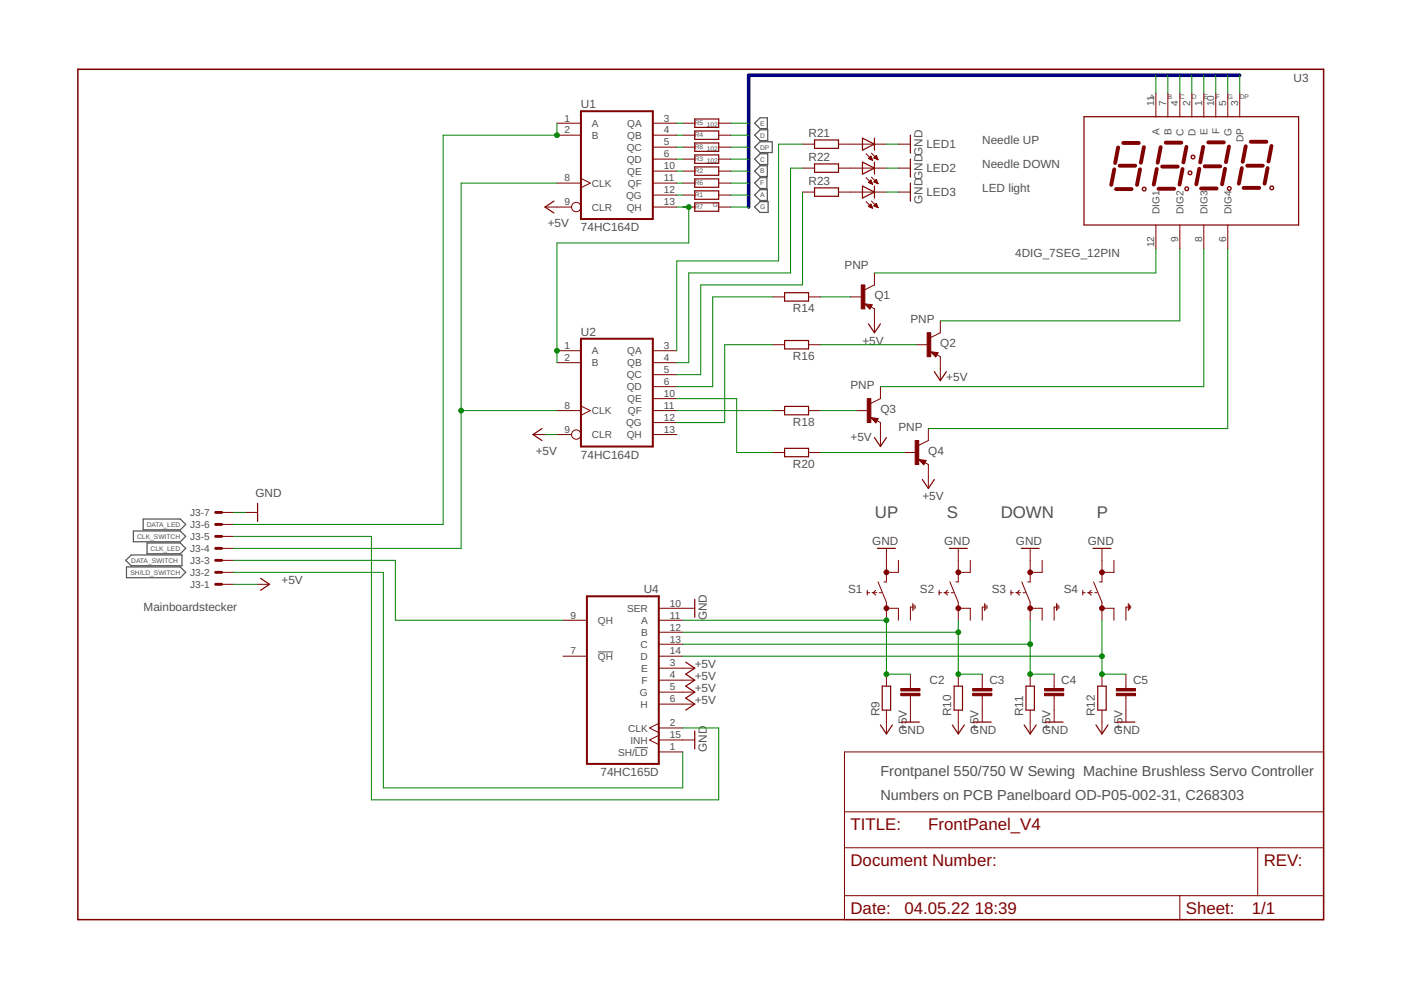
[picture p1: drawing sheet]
<svg xmlns="http://www.w3.org/2000/svg" width="297mm" height="210mm" viewBox="0 0 297 210" stroke-linecap="round" stroke-linejoin="round" font-family="sans-serif">
<path d="M126.8 138.2h3.2M134.6 158.5h2.8" fill="none" stroke="#505050" stroke-width=".21"/>
<g fill="none" stroke="#505050" stroke-width=".25">
<path d="M160 26.1l1.1-1.1h1.6v2.3h-1.6zM160 36.3l1.1-1.2h1.6v2.3h-1.6zM160 28.7l1.1-1.2h1.7v2.3h-1.7zM160 33.7l1.1-1.1h1.7v2.3h-1.7zM160 31.2l1.1-1.1h2.6v2.2h-2.6zM160 38.8l1.1-1.1h1.5v2.3h-1.5zM160 43.9l1.1-1.1h1.8v2.2h-1.8zM160 41.4l1.1-1.2h1.6v2.3h-1.6zM26.7 118.8l1.1-1.1h10.8v2.3h-10.8zM28.3 112.6h9.9l1.2 1.1-1.2 1.2h-9.9zM30.4 110h7.8l1.2 1.2-1.2 1.1h-7.8zM31.2 115.1h7l1.2 1.2-1.2 1.1h-7z"/>
<path d="M26.8 120.2h11.4l1.2 1.1-1.2 1.2h-11.4z"/>
</g>
<g fill="none" stroke="#800000" stroke-width=".25">
<path d="M147.3 25.2h5.1v1.8h-5.1zM147.3 27.8h5.1v1.7h-5.1zM147.3 30.3h5.1v1.8h-5.1zM147.3 32.9h5.1v1.7h-5.1zM147.3 35.4h5.1v1.8h-5.1zM147.3 37.9h5.1v1.8h-5.1zM172.7 29.7h5.1v1.8h-5.1zM172.7 34.8h5.1v1.7h-5.1zM172.7 39.8h5.1v1.8h-5.1zM182.9 29.3l2.5 1.3-2.5 1.2zM182.9 34.4l2.5 1.2-2.5 1.3zM182.9 39.5l2.5 1.2-2.5 1.3z"/>
<path d="M185.4 29.3v2.5M185.4 34.4v2.5M185.4 39.5v2.5M193 28.7v3.8M193 33.7v3.8M193 38.8v3.8M229.8 24.7h45.5v23h-45.5zM117.5 42.6l-2 1.3 2 1.3M147.3 40.5h5.1v1.7h-5.1zM147.3 43h5.1v1.8h-5.1zM166.3 62.1h5.1v1.7h-5.1zM166.3 72.2h5.1v1.8h-5.1z"/>
<path d="M184.1 68.7l1.3 1.8 1.3-1.8M184.8 64.7l-.4 .7-.8-.8 1 .1-.2 .4-.4-.2h.4M198.1 78.8l1.3 1.9 1.2-1.9M198.7 74.9l-.3 .6-.8-.8 1 .2-.2 .3-.4-.2h.4M114.9 90.9l-1.9 1.2 1.9 1.3M166.3 86.2h5.1v1.7h-5.1zM166.3 95.1h5.1v1.7h-5.1zM185.4 92.8l1.3 1.9 1.2-1.9M186 88.8l-.3 .7-.8-.8 1 .1-.2 .4-.4-.2h.4M196.2 97.7l-.4 .7-.7-.8 1 .1-.3 .4-.4-.2h.4M54.6 106.7v3.9M186 116.3h3.8"/>
<path d="M195.6 101.7l1.2 1.9 1.3-1.9M201.3 116.3h3.8M216.5 116.3h3.8M231.7 116.3h3.8M55.2 122.6l1.9 1.3-1.9 1.3M147.3 127.1v3.8M145.4 140.4l1.9 1.3-1.9 1.2 1.9 1.3-1.9 1.3 1.9 1.2-1.9 1.3 1.9 1.3-1.9 1.3M147.3 155v3.8M186.7 153.7l1.2 1.9 1.3-1.9M187 145.5h1.8v5.1h-1.8zM191.1 153.1h3.8M201.9 153.7l1.3 1.9 1.2-1.9"/>
<path d="M202.3 145.5h1.8v5.1h-1.8zM206.4 153.1h3.8M217.1 153.7l1.3 1.9 1.3-1.9M217.5 145.5h1.8v5.1h-1.8zM221.6 153.1h3.8M232.4 153.7l1.2 1.9 1.3-1.9M232.7 145.5h1.8v5.1h-1.8zM236.8 153.1h3.8"/>
</g>
<g fill="none" stroke="#800000" stroke-width=".21">
<path d="M245.1 19.8v5M247.6 19.8v5M250.1 19.8v5M252.7 19.8v5M255.2 19.8v5M257.8 19.8v5M260.3 19.8v5M262.8 19.8v5M118.1 28.7h5.1M118.1 26.1h5.1M118.1 38.8h5.1M123.2 37.8l2 1-2 1"/>
<path d="M138.4 36.3h5.1M138.4 33.7h5.1M138.4 28.7h5.1M138.4 26.1h5.1M138.4 38.8h5.1M138.4 31.2h5.1M144.8 36.3h2.5M144.8 33.7h2.5M144.8 28.7h2.5M144.8 26.1h2.5M144.8 38.8h2.5M144.8 31.2h2.5"/>
<path d="M152.4 36.3h2.5M152.4 33.7h2.5M152.4 28.7h2.5M152.4 26.1h2.5M152.4 38.8h2.5M152.4 31.2h2.5M170.2 30.6h2.5M170.2 35.6h2.5M177.8 30.6h10.1M177.8 35.6h10.1M183.6 32.6l1.4 1.4M183.6 37.7l1.4 1.4"/>
<path d="M184.1 33.6l.9 .4M184.1 33.6h.7M184.1 38.7l.9 .4M184.1 38.7h.7M184.3 33.5h.5M184.3 38.5h.5M184.4 38.8h.5M184.4 33.7h.5M184.4 33.4h.3M184.4 38.4h.3M184.5 33.2h.2M184.5 38.3h.2"/>
<path d="M184.6 33.1h.1M184.6 33.1l-.5 .5M184.6 33.1l.4 .9M184.6 38.2l-.5 .5M184.6 38.2l.4 .9M184.6 38.9h.4M184.6 38.2h.1M184.7 33.8h.3M184.8 32.5l1.4 1.4M184.8 37.5l1.4 1.4M184.9 39h.1M185 34h.1"/>
<path d="M185.3 33.5h.7M185.3 33.5l.9 .4M185.3 33.5l.5-.5 .4 .9M185.3 38.5h.7M185.4 33.4h.5M185.4 38.4h.5M185.5 33.2h.4M185.5 38.7h.5M185.5 38.3h.4M185.5 33.6h.5M185.6 33.1h.2M185.7 38.2h.1"/>
<path d="M185.8 33h.1M185.8 38.1h.1M185.8 38.1l-.5 .5 .9 .3M185.8 38.1l.4 .8M185.8 38.8h.3M185.8 33.7h.3M186.1 38.9h.1M186.1 33.8h.1M190.5 30.6h2.5M190.5 35.6h2.5M115.5 43.9h5.7M138.4 41.4h5.1"/>
<path d="M138.4 43.9h5.1M144.8 41.4h2.5M144.8 43.9h2.5M152.4 41.4h2.5M152.4 43.9h2.5M170.2 40.7h2.5M177.8 40.7h10.1M183.6 42.8l1.4 1.4M184.1 43.8l.5-.5 .4 .9zM184.1 43.7h.7M184.3 43.6h.5M184.3 43.9h.6"/>
<path d="M184.4 43.5h.3M184.5 43.4h.2M184.6 44h.3M184.8 42.6l1.4 1.4M184.9 44.1h.1M185.3 43.6l.5-.5 .4 .9zM185.3 43.6h.7M185.4 57.9v2.5l-2 1M185.4 43.5h.5M185.5 43.7h.5M185.5 43.4h.4M185.7 43.2h.1"/>
<path d="M185.8 43.9h.3M186.1 44h.1M190.5 40.7h2.5M245.1 47.7v5.1M250.1 47.7v5.1M255.2 47.7v5.1M260.3 47.7v5.1M118.1 74.4h5.1M118.1 76.9h5.1M138.4 74.4h5.1M138.4 76.9h5.1M138.4 79.4h5.1"/>
<path d="M163.8 62.9h2.5M163.8 73.1h2.5M171.4 62.9h2.6M171.4 73.1h2.6M180.3 62.9h2.6M183.4 64.4l1.5 .2-.5 .9zM184.7 65.1l.7 .4v5M194.3 73.1h2.5M197.3 74.6l1.6 .2-.5 .9zM198.6 75.2l.8 .4v5.1M199.4 68v2.5l-2.1 1.1M113 92.1h2.5"/>
<path d="M118.1 87.1h5.1M118.1 92.1h3.1M123.2 86.1l2 1-2 1M138.4 87.1h5.1M138.4 82h5.1M138.4 92.1h5.1M138.4 84.5h5.1M138.4 89.6h5.1M163.8 87.1h2.5M163.8 95.9h2.5M171.4 87.1h2.6M171.4 95.9h2.6"/>
<path d="M181.6 87.1h2.5M184.6 88.5l1.6 .3-.5 .9zM185.9 89.2l.8 .4v5.1M186.7 82v2.5l-2.1 1M191.7 95.9h2.6M194.8 97.4l1.6 .2-.5 1zM196.1 98.1l.7 .4v5.1M196.8 90.9v2.5l-2 1M47 108.6h2.5M47 118.8h2.5M47 116.3h2.5M47 113.7h2.5"/>
<path d="M47 111.2h2.5M52.1 108.6h2.5M187.9 116.3v7.1h-.5M190.5 118.8v2.5h-2.6M203.2 116.3v7.1h-.5M205.7 118.8v2.5h-2.5M218.4 116.3v7.1h-.5M221 118.8v2.5h-2.6M233.6 116.3v7.1h-.5M236.2 118.8v2.5h-2.6M47 121.3h2.5M47 123.9h2.5"/>
<path d="M54.6 123.9h2.5M119.4 139.1h5M119.4 131.5h5M139.7 129h7.6M139.7 139.1h5.1M139.7 131.5h5.1M139.7 134h5.1M139.7 136.6h5.1M183.9 125.7h.5M183.9 125.2v1M184.9 125.7h1M185.7 125.2l-.6 .5 .6 .5"/>
<path d="M186.2 123.4l1.7 4.3v3.8M186.4 125.7h.5M187.9 129h2.6v2.5M193.5 128.7h-.5v2.8M193.5 128v1.5M193.8 128.2v1M194 128.5v.5M199.1 125.7h.5M199.1 125.2v1M200.1 125.7h1M200.9 125.2l-.5 .5 .5 .5M201.4 123.4l1.8 4.3v3.8"/>
<path d="M201.7 125.7h.5M203.2 129h2.5v2.5M208.8 128.7h-.5v2.8M208.8 128v1.5M209 128.2v1M209.3 128.5v.5M214.4 125.7h.5M214.4 125.2v1M215.4 125.7h1M216.1 125.2l-.5 .5 .5 .5M216.6 123.4l1.8 4.3v3.8M216.9 125.7h.5"/>
<path d="M218.4 129h2.6v2.5M224 128.7h-.5v2.8M224 128v1.5M224.3 128.2v1M224.5 128.5v.5M229.6 125.7h.5M229.6 125.2v1M230.6 125.7h1M231.4 125.2l-.6 .5 .6 .5M231.9 123.4l1.7 4.3v3.8M232.1 125.7h.5M233.6 129h2.6v2.5"/>
<path d="M239.2 128.7h-.5v2.8M239.2 128v1.5M239.5 128.2v1M239.7 128.5v.5M139.7 159.4h5.1M139.7 153.4l-2 .9 2 1M139.7 154.3h5.1M139.7 141.7h7.6M139.7 144.2h7.6M139.7 146.7h7.6M139.7 149.3h7.6M139.7 155.9l-2 1 2 1"/>
<path d="M139.7 156.9h7.6M179 159.4h101.6v35.6h-101.6zM187.9 142.9v2.6M187.9 150.6v5M193 142.9v3.1M193 147.5v5.6M203.2 142.9v2.6M203.2 150.6v5M208.3 142.9v3.1M208.3 147.5v5.6M218.4 142.9v2.6M218.4 150.6v5"/>
<path d="M223.5 142.9v3.1M223.5 147.5v5.6M233.6 142.9v2.6M233.6 150.6v5M238.7 142.9v3.1M238.7 147.5v5.6M179 179.7h101.6M179 172.1h101.6M266.7 179.7v10.2M179 189.9h101.6M250.1 189.9v5.1"/>
<circle cx="122.2" cy="43.9" r=".99"/>
<circle cx="122.2" cy="92.1" r=".99"/>
</g>
<g fill="#800000" stroke="#800000" stroke-width=".21">
<path d="M191 147h4.1v.5h-4.1z"/>
<path d="M191 146h4.1v.5h-4.1z"/>
<path d="M206.2 147h4.1v.5h-4.1z"/>
<path d="M206.2 146h4.1v.5h-4.1z"/>
<path d="M221.5 147h4v.5h-4z"/>
<path d="M221.5 146h4v.5h-4z"/>
<path d="M236.7 147h4v.5h-4z"/>
<path d="M236.7 146h4v.5h-4z"/>
<path d="M182.6 60.4h.8v5.1h-.8z"/>
<path d="M196.6 70.5h.7v5.1h-.7z"/>
<path d="M183.9 84.5h.7v5.1h-.7z"/>
<path d="M194 93.4h.8v5.1h-.8z"/>
</g>
<g fill="#800000" stroke="#800000" stroke-width=".21">
<circle cx="187.9" cy="129" r=".51"/>
<circle cx="187.9" cy="121.3" r=".51"/>
<circle cx="203.2" cy="129" r=".51"/>
<circle cx="203.2" cy="121.3" r=".51"/>
<circle cx="218.4" cy="129" r=".51"/>
<circle cx="218.4" cy="121.3" r=".51"/>
<circle cx="233.6" cy="129" r=".51"/>
<circle cx="233.6" cy="121.3" r=".51"/>
</g>
<path d="M123.2 23.6h15.2v22.8h-15.2zM123.2 71.8h15.2v22.9h-15.2zM124.4 126.4h15.3v35.6h-15.3z" fill="none" stroke="#800000" stroke-width=".42"/>
<path d="M16.5 14.7h264.1v180.3h-264.1z" fill="none" stroke="#800000" stroke-width=".32"/>
<g fill="none" stroke="#800000" stroke-width=".83">
<path d="M236.2 35.9l-.6 3.3M237.1 31.3l-.7 3.3M237.4 35.1h3.3M238.1 30.3h3.3M241.7 35.9l-.6 3.3M242.5 31.2l-.6 3.3M245.3 35.8l-.7 3.3M246.1 31.2l-.7 3.3M246.4 35.3h3.3M247.2 30.2h3.3M250.7 35.8l-.6 3.3M251.5 31.1l-.6 3.3"/>
<path d="M254.3 35.8l-.7 3.3M254.7 40h3.3M255.1 31.1l-.6 3.3M255.4 35.3h3.3M256.2 30.2h3.3M259.7 35.8l-.6 3.3M260.6 31.1l-.7 3.3M263.3 35.6l-.6 3.3M263.7 39.8h3.3M264.1 31l-.6 3.3M264.4 35.1h3.3M265.2 30.1h3.3"/>
<path d="M268.8 35.6l-.7 3.3M269.6 30.9l-.7 3.3M236.6 40.1h3.3M245.6 40h3.3"/>
<circle cx="252.3" cy="36.7" r=".13"/>
<circle cx="252.9" cy="33.3" r=".13"/>
<circle cx="260.6" cy="40" r=".13"/>
<circle cx="269.6" cy="39.8" r=".13"/>
<circle cx="242.6" cy="40.1" r=".13"/>
<circle cx="251.6" cy="40" r=".13"/>
</g>
<path d="M45.7 118.8h1.3M45.7 116.3h1.3M45.7 113.7h1.3M45.7 111.2h1.3M45.7 108.6h1.3M45.7 123.9h1.3M45.7 121.3h1.3" fill="none" stroke="#800000" stroke-width=".61"/>
<path d="M262.8 16h-104.1v27.9" fill="none" stroke="#000080" stroke-width=".76"/>
<g fill="none" stroke="#008000" stroke-width=".21">
<path d="M245.1 16v3.8M247.6 16v3.8M250.1 16v3.8M252.7 16v3.8M255.2 16v3.8M257.8 16v3.8M260.3 16v3.8M262.8 16v3.8M118.1 38.8h-20.3v77.5h-48.3M118.1 26.1v2.6h-24.1v82.5h-44.5M143.5 38.8h1.3M143.5 28.7h1.3"/>
<path d="M143.5 26.1h1.3M143.5 31.2h1.3M143.5 33.7h1.3M143.5 36.3h1.3M154.9 38.8h3.8M154.9 28.7h3.8M154.9 26.1h3.8M154.9 31.2h3.8M154.9 33.7h3.8M154.9 36.3h3.8M170.2 30.6h-5.1v24.7h-21.6v19.1M170.2 35.6h-2.6v22.3h-21.6v19h-2.5"/>
<path d="M187.9 30.6h2.6M187.9 35.6h2.6M143.5 43.9h2.5v7.6h-27.9v25.4M143.5 41.4h1.3M154.9 43.9h3.8M154.9 41.4h3.8M170.2 40.7v19.7h-21.6v19h-5.1M187.9 40.7h2.6M245.1 52.8v5.1h-59.7M250.1 52.8v15.2h-50.7M255.2 52.8v29.2h-68.5M260.3 52.8v38.1h-63.5"/>
<path d="M163.8 62.9h-12.7v19.1h-7.6M163.8 73.1h-10.2v16.5h-10.1M174 62.9h6.3M174 73.1h20.3M97.8 87.1h20.3M115.5 92.1h2.6M143.5 87.1h20.3M143.5 84.5h12.7v11.4h7.6M174 87.1h7.6M174 95.9h17.7M49.5 108.6h2.6M49.5 113.7h29.2v55.9h73.7v-15.3h-7.6"/>
<path d="M49.5 118.8h34.3v12.7h35.6M49.5 123.9h5.1M49.5 121.3h31.8v45.7h63.5v-7.6M144.8 131.5h43.1v11.4h5.1M144.8 134h58.4M144.8 136.6h73.6M144.8 139.1h88.8M203.2 131.5v11.4h5.1M218.4 131.5v11.4h5.1M233.6 131.5v11.4h5.1"/>
</g>
<g fill="#008000" stroke="#008000" stroke-width=".21">
<circle cx="97.8" cy="87.1" r=".51"/>
<circle cx="118.1" cy="28.7" r=".51"/>
<circle cx="118.1" cy="74.4" r=".51"/>
<circle cx="146" cy="43.9" r=".51"/>
<circle cx="187.9" cy="131.5" r=".51"/>
<circle cx="187.9" cy="142.9" r=".51"/>
<circle cx="203.2" cy="142.9" r=".51"/>
<circle cx="203.2" cy="134" r=".51"/>
<circle cx="218.4" cy="142.9" r=".51"/>
<circle cx="218.4" cy="136.6" r=".51"/>
<circle cx="233.6" cy="142.9" r=".51"/>
<circle cx="233.6" cy="139.1" r=".51"/>
</g>
<g font-size="3.6" fill="#505050">
<text x="185.5" y="109.9">UP</text>
<text x="200.8" y="109.9">S</text>
<text x="212.2" y="109.9">DOWN</text>
<text x="232.5" y="109.9">P</text>
</g>
<g font-size="3.6" fill="#800000">
<text x="180.3" y="175.9">TITLE:</text>
<text x="196.8" y="175.9">FrontPanel_V4</text>
<text x="180.3" y="183.6">Document Number:</text>
<text x="267.9" y="183.6">REV:</text>
<text x="180.3" y="193.7">Date:</text>
<text x="191.7" y="193.7">04.05.22</text>
<text x="206.7" y="193.7">18:39</text>
<text x="251.4" y="193.7">Sheet:</text>
<text x="265.4" y="193.7">1/1</text>
</g>
<g font-size="3.1" fill="#505050">
<text x="186.7" y="164.5">Frontpanel 550/750 W Sewing Machine Brushless Servo Controller</text>
<text x="186.7" y="169.6">Numbers on PCB Panelboard OD-P05-002-31, C268303</text>
</g>
<g font-size="2.5" fill="#505050">
<text x="274.3" y="17.5">U3</text>
<text x="123.2" y="22.9">U1</text>
<text x="171.4" y="29.1">R21</text>
<text x="171.4" y="34.1">R22</text>
<text x="196.4" y="31.3">LED1</text>
<text x="208.3" y="30.6">Needle UP</text>
<text x="208.3" y="35.6">Needle DOWN</text>
<text x="171.4" y="39.2">R23</text>
<text x="196.4" y="36.4">LED2</text>
<text x="196.4" y="41.5">LED3</text>
<text x="208.3" y="40.7">LED light</text>
<text x="195.6" y="43.3" transform="rotate(-90 195.6 43.3)">GNDGNDGND</text>
<text x="116.1" y="48.2">+5V</text>
<text x="123.2" y="49">74HC164D</text>
<text x="179" y="57.1">PNP</text>
<text x="215.3" y="54.6">4DIG_7SEG_12PIN</text>
<text x="185.4" y="63.4">Q1</text>
<text x="123.2" y="71.2">U2</text>
<text x="168.1" y="66.2">R14</text>
<text x="193" y="68.5">PNP</text>
<text x="168.1" y="76.4">R16</text>
<text x="182.9" y="73.1">+5V</text>
<text x="199.4" y="73.6">Q2</text>
<text x="180.3" y="82.5">PNP</text>
<text x="200.6" y="80.7">+5V</text>
<text x="186.7" y="87.6">Q3</text>
<text x="168.1" y="90.3">R18</text>
<text x="180.3" y="93.4">+5V</text>
<text x="190.5" y="91.4">PNP</text>
<text x="113.6" y="96.5">+5V</text>
<text x="123.2" y="97.2">74HC164D</text>
<text x="168.1" y="99.2">R20</text>
<text x="196.8" y="96.5">Q4</text>
<text x="54.1" y="105.3">GND</text>
<text x="195.6" y="106.1">+5V</text>
<text x="184.9" y="115.5">GND</text>
<text x="200.2" y="115.5">GND</text>
<text x="215.4" y="115.5">GND</text>
<text x="230.6" y="115.5">GND</text>
<text x="59.7" y="123.9">+5V</text>
<text x="136.5" y="125.8">U4</text>
<text x="179.8" y="125.7">S1</text>
<text x="195" y="125.7">S2</text>
<text x="210.3" y="125.7">S3</text>
<text x="225.5" y="125.7">S4</text>
<text x="30.4" y="129.6">Mainboardstecker</text>
<text x="149.8" y="131.5" transform="rotate(-90 149.8 131.5)">GND</text>
<text x="147.3" y="141.7">+5V</text>
<text x="147.3" y="144.2">+5V</text>
<text x="147.3" y="146.7">+5V</text>
<text x="147.3" y="149.3">+5V</text>
<text x="197.1" y="145.1">C2</text>
<text x="209.8" y="145.1">C3</text>
<text x="225" y="145.1">C4</text>
<text x="240.3" y="145.1">C5</text>
<text x="186.4" y="151.8" transform="rotate(-90 186.4 151.8)">R9</text>
<text x="190.5" y="155.6">GND</text>
<text x="192.3" y="155.1" transform="rotate(-90 192.3 155.1)">+5V</text>
<text x="201.7" y="151.8" transform="rotate(-90 201.7 151.8)">R10</text>
<text x="205.7" y="155.6">GND</text>
<text x="207.5" y="155.1" transform="rotate(-90 207.5 155.1)">+5V</text>
<text x="216.9" y="151.8" transform="rotate(-90 216.9 151.8)">R11</text>
<text x="220.9" y="155.6">GND</text>
<text x="222.7" y="155.1" transform="rotate(-90 222.7 155.1)">+5V</text>
<text x="232.1" y="151.8" transform="rotate(-90 232.1 151.8)">R12</text>
<text x="236.2" y="155.6">GND</text>
<text x="238" y="155.1" transform="rotate(-90 238 155.1)">+5V</text>
<text x="149.8" y="159.4" transform="rotate(-90 149.8 159.4)">GND</text>
<text x="127.3" y="164.5">74HC165D</text>
</g>
<g font-size="2.1" fill="#505050">
<text x="244.7" y="22.5" transform="rotate(-90 244.7 22.5)">11</text>
<text x="247.3" y="22.5" transform="rotate(-90 247.3 22.5)">7</text>
<text x="249.8" y="22.5" transform="rotate(-90 249.8 22.5)">4</text>
<text x="252.3" y="22.5" transform="rotate(-90 252.3 22.5)">2</text>
<text x="254.9" y="22.5" transform="rotate(-90 254.9 22.5)">1</text>
<text x="257.4" y="22.5" transform="rotate(-90 257.4 22.5)">10</text>
<text x="260" y="22.5" transform="rotate(-90 260 22.5)">5</text>
<text x="262.5" y="22.5" transform="rotate(-90 262.5 22.5)">3</text>
<text x="119.7" y="25.8">1</text>
<text x="119.7" y="28.3">2</text>
<text x="125.5" y="26.9">A</text>
<text x="125.5" y="29.4">B</text>
<text x="133" y="26.9">QA</text>
<text x="133" y="29.4">QB</text>
<text x="140.7" y="25.8">3</text>
<text x="140.7" y="28.3">4</text>
<text x="245.8" y="28.6" transform="rotate(-90 245.8 28.6)">A</text>
<text x="248.4" y="28.6" transform="rotate(-90 248.4 28.6)">B</text>
<text x="250.9" y="28.7" transform="rotate(-90 250.9 28.7)">C</text>
<text x="253.5" y="28.7" transform="rotate(-90 253.5 28.7)">D</text>
<text x="256" y="28.6" transform="rotate(-90 256 28.6)">E</text>
<text x="258.5" y="28.5" transform="rotate(-90 258.5 28.5)">F</text>
<text x="261.1" y="28.9" transform="rotate(-90 261.1 28.9)">G</text>
<text x="132.9" y="32">QC</text>
<text x="132.9" y="34.5">QD</text>
<text x="140.7" y="30.8">5</text>
<text x="140.7" y="33.4">6</text>
<text x="140.7" y="35.9">10</text>
<text x="263.6" y="30.2" transform="rotate(-90 263.6 30.2)">DP</text>
<text x="119.7" y="38.5">8</text>
<text x="125.5" y="39.6">CLK</text>
<text x="133" y="37">QE</text>
<text x="133.1" y="39.6">QF</text>
<text x="140.7" y="38.5">11</text>
<text x="140.7" y="41">12</text>
<text x="119.7" y="43.5">9</text>
<text x="125.5" y="44.7">CLR</text>
<text x="132.8" y="42.1">QG</text>
<text x="132.9" y="44.7">QH</text>
<text x="140.7" y="43.5">13</text>
<text x="245.8" y="45.4" transform="rotate(-90 245.8 45.4)">DIG1</text>
<text x="250.9" y="45.4" transform="rotate(-90 250.9 45.4)">DIG2</text>
<text x="256" y="45.4" transform="rotate(-90 256 45.4)">DIG3</text>
<text x="261.1" y="45.4" transform="rotate(-90 261.1 45.4)">DIG4</text>
<text x="244.7" y="52.4" transform="rotate(-90 244.7 52.4)">12</text>
<text x="249.8" y="51.2" transform="rotate(-90 249.8 51.2)">9</text>
<text x="254.9" y="51.2" transform="rotate(-90 254.9 51.2)">8</text>
<text x="260" y="51.2" transform="rotate(-90 260 51.2)">6</text>
<text x="119.7" y="74">1</text>
<text x="119.7" y="76.6">2</text>
<text x="125.5" y="75.1">A</text>
<text x="125.5" y="77.7">B</text>
<text x="133" y="75.1">QA</text>
<text x="133" y="77.7">QB</text>
<text x="140.7" y="74">3</text>
<text x="140.7" y="76.6">4</text>
<text x="132.9" y="80.2">QC</text>
<text x="132.9" y="82.7">QD</text>
<text x="140.7" y="79.1">5</text>
<text x="140.7" y="81.6">6</text>
<text x="119.7" y="86.7">8</text>
<text x="125.5" y="87.8">CLK</text>
<text x="133" y="85.3">QE</text>
<text x="133.1" y="87.8">QF</text>
<text x="140.7" y="84.2">10</text>
<text x="140.7" y="86.7">11</text>
<text x="140.7" y="89.2">12</text>
<text x="119.7" y="91.8">9</text>
<text x="125.5" y="92.9">CLR</text>
<text x="132.8" y="90.4">QG</text>
<text x="132.9" y="92.9">QH</text>
<text x="140.7" y="91.8">13</text>
<text x="40.3" y="112">J3-6</text>
<text x="40.3" y="109.4">J3-7</text>
<text x="40.3" y="119.6">J3-3</text>
<text x="40.3" y="117">J3-4</text>
<text x="40.3" y="114.5">J3-5</text>
<text x="40.3" y="124.6">J3-1</text>
<text x="40.3" y="122.1">J3-2</text>
<text x="120.9" y="131.1">9</text>
<text x="132.9" y="129.7">SER</text>
<text x="142" y="128.6">10</text>
<text x="142" y="131.1">11</text>
<text x="126.8" y="132.3">QH</text>
<text x="135.8" y="137.3">C</text>
<text x="135.9" y="132.3">A</text>
<text x="135.9" y="134.8">B</text>
<text x="142" y="133.7">12</text>
<text x="142" y="136.2">13</text>
<text x="120.9" y="138.8">7</text>
<text x="126.8" y="139.9">QH</text>
<text x="135.8" y="139.9">D</text>
<text x="135.9" y="142.4">E</text>
<text x="142" y="141.3">3</text>
<text x="142" y="143.8">4</text>
<text x="142" y="138.8">14</text>
<text x="135.7" y="147.5">G</text>
<text x="136" y="145">F</text>
<text x="142" y="146.4">5</text>
<text x="142" y="148.9">6</text>
<text x="133.2" y="155.1">CLK</text>
<text x="135.8" y="150">H</text>
<text x="142" y="154">2</text>
<text x="131.1" y="160.2">SH/LD</text>
<text x="133.7" y="157.7">INH</text>
<text x="142" y="159.1">1</text>
<text x="142" y="156.5">15</text>
</g>
<g font-size="1.4" fill="#505050">
<text x="243.8" y="21">A</text>
<text x="247.6" y="21">B</text>
<text x="250.2" y="21">C</text>
<text x="252.7" y="21">D</text>
<text x="255.2" y="21">E</text>
<text x="257.8" y="21">F</text>
<text x="260.3" y="21">G</text>
<text x="262.9" y="21">DP</text>
<text x="147.3" y="29.1">R4</text>
<text x="147.3" y="26.5">R5</text>
<text x="149.8" y="26.9">102</text>
<text x="161.1" y="26.6">E</text>
<text x="161.1" y="29.2">D</text>
<text x="147.3" y="34.1">R3</text>
<text x="147.3" y="31.6">R8</text>
<text x="149.8" y="34.5">102</text>
<text x="149.8" y="32">102</text>
<text x="161.1" y="31.7">DP</text>
<text x="161.1" y="34.2">C</text>
<text x="147.3" y="41.8">R1</text>
<text x="147.3" y="36.7">R2</text>
<text x="147.3" y="39.2">R6</text>
<text x="161.1" y="41.9">A</text>
<text x="161.1" y="36.8">B</text>
<text x="161.1" y="39.3">F</text>
<text x="147.3" y="44.3">R7</text>
<text x="151.1" y="43.9">G</text>
<text x="161.1" y="44.4">G</text>
<text x="31.1" y="111.7">DATA_LED</text>
<text x="27.8" y="119.3">DATA_SWITCH</text>
<text x="29.1" y="114.2">CLK_SWITCH</text>
<text x="31.9" y="116.8">CLK_LED</text>
<text x="27.7" y="121.9">SH/LD_SWITCH</text>
</g>
</svg>
